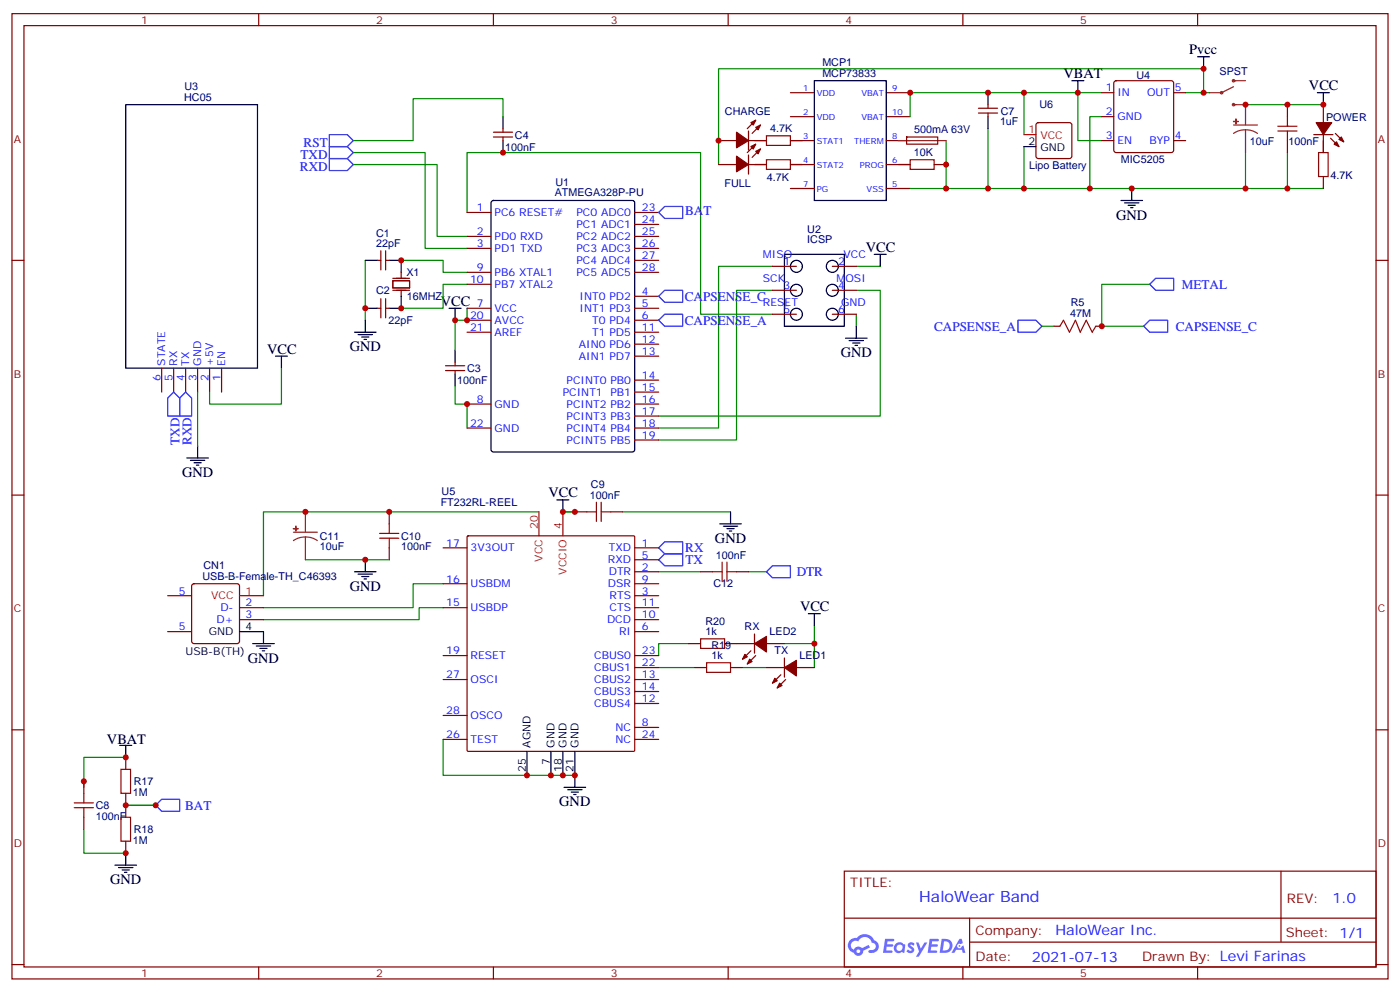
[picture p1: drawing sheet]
<svg xmlns="http://www.w3.org/2000/svg" width="412mm" height="292mm" viewBox="0 0 412 292" stroke-linecap="round" stroke-linejoin="round" font-family="sans-serif">
<g fill="none" stroke="#870000" stroke-width=".35">
<path d="M3.5 4h405.4v284.4h-405.4zM7.1 7.5h398.2v277.3h-398.2zM76.2 4v3.5M145.3 4v3.5M214.5 4v3.5M283.6 4v3.5M352.8 4v3.5M3.5 76.7h3.6M405.3 76.7h3.6M3.5 145.8h3.6M405.3 145.8h3.6M3.5 215h3.6"/>
<path d="M405.3 215h3.6M248.7 256.6h156.6v28.2h-156.6zM377.3 256.6v20.9M248.7 270.5h156.5M285.6 277.5h119.6M285.6 270.5v14.1M3.5 284.1h3.6M76.2 284.8v3.6M145.3 284.8v3.6M214.5 284.8v3.6M283.6 284.8v3.6M352.8 284.8v3.6"/>
<path d="M405.3 284.1h3.6"/>
</g>
<g fill="#5487ff">
<path d="M267.7 277.8a1.22 1.22 0 0 1 1.7 .3l-.4 .5a.47 .47 0 0 0-.3-.4 .47 .47 0 0 0-.5 .2l.1 .2a1.14 1.14 0 0 1 .8 1.8 1.14 1.14 0 0 1-1.9 0l-.2-.2 .5-.5 .7 .4a.29 .29 0 0 0 .3-.3 .29 .29 0 0 0-.2-.3 1.04 1.04 0 0 1-.6-1.7z"/>
<path d="M260.7 276.5h2.4l.3 .2-.2 .5-1.8 .1-.1 .8h1.5l.3 .4-.3 .4h-1.6l-.2 1.1h1.7l.2 .3-.2 .3-2.6 .1z"/>
<path d="M273.8 276.5h2.4l.3 .2-.1 .5-1.8 .1-.2 .8h1.6l.3 .4-.4 .4h-1.6l-.1 1.1h1.7l.2 .3-.2 .3-2.6 .1z"/>
<path d="M282.6 276.5h.7l.3 1.3-.6 .3a.69 .69 0 0 0-1 .3 .69 .69 0 0 0 .4 1 .69 .69 0 0 0 .9-.7l.5-.2 .6 2.2h-.8l-.2-.9h-1.8l-.5 .9h-.8z"/>
<path d="M269.8 277.6h.8l.6 1.8 1.1-1.8h.9l-2.6 4.2h-.8l.9-1.5z"/>
<path d="M277.4 276.5l-.6 4.2h1.3a2.11 2.11 0 0 0 2.5-2.1 2.11 2.11 0 0 0-2.5-2.1zM278.1 277.3a1.39 1.39 0 0 1 1.7 1.4 1.39 1.39 0 0 1-1.8 1.3h-.3z"/>
<path d="M263.7 278.2a1.54 1.54 0 0 0-.1 2.1 1.54 1.54 0 0 0 2.2 .1l.6 .3 .3-2.3-.2-.3h-.4a1.49 1.49 0 0 0-2.4 .1zM264 279.2a.94 .94 0 0 1 1.8 0 .94 .94 0 0 1-1.8 0z"/>
<path d="M250.4 276.9a2.18 2.18 0 0 0 1.1 3.7 1.44 1.44 0 0 0 1.6 .9 1.44 1.44 0 0 0 1.2-1.4l2-1-.5-.8-1.9 1a1.47 1.47 0 0 0-2.4 .4 1.39 1.39 0 0 1-.7-1.9 1.39 1.39 0 0 1 2-.5 2.12 2.12 0 0 1 2.2-1.3 2.12 2.12 0 0 1 1.9 1.7 1.14 1.14 0 0 1 1.1 1.4 1.14 1.14 0 0 1-1.7 .7 .43 .43 0 0 0-.5 .4 .43 .43 0 0 0 .4 .5 1.98 1.98 0 0 0 2.5-1.2 1.98 1.98 0 0 0-1.2-2.6 3.1 3.1 0 0 0-5.3-.6l-.9 .1zM252.3 280.2a.55 .55 0 0 1 1.1 0 .55 .55 0 0 1-1.1 0z"/>
<circle cx="282.6" cy="278.6" r=".26"/>
</g>
<g fill="none" stroke="#008700" stroke-width=".35">
<path d="M148.2 34.4v-5.3h-26.5v12.3h-17.6M268.1 34.4v-7.1h33.5v12.4M291 37.9v17.6M301.6 27.3h23M317.5 27.3v14.1h7.1M324.6 34.4h-3.6v21.1h-19.4M349.2 27.3h7.1M354.5 27.3v-7.1h-142.8v28.3M366.9 30.8h22.9M104.1 44.9h21.1v28.3h12.4M104.1 48.5h24.7v21.1h8.8M278.7 41.4v14.1"/>
<path d="M301.6 43.2v12.3h-33.5M321 55.5h68.8M366.9 44.9v10.6M379.2 44.9v10.6M107.6 76.7v17.6M118.2 76.7h12.3v3.5h7.1M137.6 62.6v-17.7h68.8v47.7h21.1M227.5 78.5h-15.8v47.6h-17.7M252.2 78.5h7.1M137.6 83.7h-7.1v7.1h-12.3M137.6 90.8v3.5h-3.5v8.9M227.5 85.5h-10.5v44.1h-23"/>
<path d="M252.2 85.5h7.1v37.1h-65.3M252.2 92.6v3.5M306.9 96.1h3.5M338.7 83.7h-14.1v12.4h12.3M58.2 115.5v15.9M82.9 108.4v10.6h-21.2v-3.5M134.1 113.7v5.3h3.5v7.1M158.7 150.8h-81.1v24.7M165.8 150.8h3.5M183.4 150.8h31.8M90 164.9h24.7M130.5 179h-7v3.5h-45.9"/>
<path d="M130.5 171.9h-8.8v7.1h-44.1M194 168.4h12.4M220.5 168.4h5.3M194 196.6h10.6M202.8 189.6h-8.8v3.5M218.7 196.6h7.1M231.1 189.6h8.8M239.9 184.3v12.3M130.5 217.8v10.6h38.8M37 223.1h-12.3v8.8M37 237.2h8.9M24.7 244.3v7h12.3"/>
</g>
<g fill="none" stroke="#870000" stroke-width=".35">
<path d="M145.3 38.9h5.7M148.2 37.9v1M220.5 38.6v5.6M222.6 35.4l-2.5 2.5M224 36.8l-2.5 2.5M232.8 27.3h7.1M232.8 34.4h7.1M261.1 27.3h7M261.1 34.4h7M288.2 33.3h5.7M288.2 31.9h5.7M291 30.8v1.1"/>
<path d="M291 33.3v1.1M305.4 36.3l.5-.2h9.1l.5 .2 .2 .5v9.2l-.2 .5-.5 .2h-9.1l-.5-.2-.2-.5v-9.2zM324.6 27.3h3.5M324.6 34.4h3.5M328.3 24l.5-.2h16.2l.5 .2 .2 .5v19.7l-.2 .5-.5 .2h-16.2l-.5-.2-.2-.5v-19.7zM345.7 27.3h3.5M379.2 30.8v3.6M387 39.7h5.6M389.8 30.8v5.3M389.8 39.7v5.2M393.3 39.3l2.5 2.5M145.3 40.4h5.7"/>
<path d="M148.2 40.4v1M211.7 48.5h5.3M211.7 41.4h5.3M220.5 48.5h5.3M220.5 41.4h5.3M220.5 45.6v5.7M222.6 42.5l-2.5 2.4M224 43.9l-2.5 2.5M232.8 48.5h7.1M232.8 41.4h7.1M232.8 55.5h7.1M261.1 48.5h7"/>
<path d="M261.1 41.4h7M261.1 55.5h7M267.1 40.4h9.1v2l-9.1 .1zM275.2 48.5h3.5M324.6 41.4h3.5M345.7 41.4h3.5M379.2 41.4v3.5M389.8 52v3.5M391.9 40.7l2.5 2.5M111.1 76.7h1.1M112.2 73.9v5.6M113.6 73.9v5.6"/>
<path d="M113.6 76.7h1.1M137.6 62.6h7M137.6 69.6h7M137.6 73.2h7M187 76.7h7M187 62.6h7M187 69.6h7M187 73.2h7M187 66.1h7M227.5 78.5h7.1M245.2 78.5h7M111.1 90.8h1.1"/>
<path d="M112.2 88v5.6M113.6 88v5.6M113.6 90.8h1.1M115.7 82.7h4.9v2.1h-4.9zM115.7 82h4.9M115.7 85.5h4.9M118.2 80.2v1.8M118.2 85.5v1.8M137.6 90.8h7M137.6 94.3h7M137.6 80.2h7M137.6 83.7h7"/>
<path d="M137.6 97.9h7M187 90.8h7M187 87.3h7M187 94.3h7M187 80.2h7M187 97.9h7M227.5 85.5h7.1M227.5 92.6h7.1M245.2 85.5h7M245.2 92.6h7M310.4 96.1h1.8M322.8 96.1h1.8"/>
<path d="M47.6 108.4v7.1M51.2 108.4v7.1M54.7 108.4v7.1M58.2 108.4v7.1M61.7 108.4v7.1M65.3 108.4v7.1M131.2 109.1h5.7M131.2 107.7h5.7M134.1 106.7v1M134.1 109.1v1.1M137.6 119h7M187 119h7"/>
<path d="M187 101.4h7M187 104.9h7M187 112h7M187 115.5h7M137.6 126.1h7M187 122.6h7M187 126.1h7M187 129.6h7M114.7 150.8v3.5M137.6 158l.3-.2h48.7l.3 .2 .1 63-.2 .3h-48.9l-.3-.2zM169.3 150.8h3.6M179.9 150.8h3.5"/>
<path d="M49.4 175.5h7M56.7 172.2l.4-.3h12.7l.5 .3 .3 .4v16.3l-.3 .5-.5 .2h-12.7l-.4-.3-.3-.4v-16.3zM70.6 179h7M114.7 161.4v3.5M130.5 171.9h7.1M130.5 179h7.1M130.5 161.4h7.1M187 168.4h7M187 164.9h7M187 171.9h7M187 179h7M187 161.4h7"/>
<path d="M187 175.5h7M206.4 168.4h3.5M217 168.4h3.5M49.4 186.1h7M70.6 182.5h7M130.5 193.1h7.1M187 196.6h7M187 186.1h7M187 182.5h7M187 193.1h7M202.8 189.6h3.6M204.6 196.6h3.5"/>
<path d="M213.4 189.6h8.8M215.2 196.6h3.5M221.2 191.7l-2.5 2.5M222.2 186.8v5.6M222.6 193.1l-2.5 2.5M225.8 189.6h5.3M225.8 196.6h5.3M230 198.8l-2.5 2.4M231.1 193.8v5.7M234.6 196.6h5.3M130.5 217.8h7.1M130.5 200.2h7.1"/>
<path d="M130.5 210.7h7.1M187 217.8h7M187 214.3h7M187 207.2h7M187 200.2h7M187 203.7h7M231.4 200.2l-2.4 2.4M24.7 230.2v3.5M37 223.1v3.5M37 233.7v7M24.7 240.7v3.6M37 247.8v3.5"/>
</g>
<g fill="none" stroke="#000" stroke-width=".35">
<path d="M352.8 16.7h3.5M354.5 16.7v3.5M37 30.8h38.8v77.6h-38.8zM148.2 34.4v3.5M239.9 23.8h21.2v35.3h-21.2zM291 27.3v3.5M291 34.4v3.5M315.7 23.8h3.6M317.5 23.8v3.5M388.1 27.3h3.5M389.8 27.3v3.5M144.9 59.3l.4-.2h41l.6 .4 .1 72.9-.5 .7h-41.2l-.6-.4-.1-72.9z"/>
<path d="M148.2 41.4v3.5M301.6 43.2h3.6M330.2 59.1h6.3M331.3 59.8h4.2M333.4 55.5v3.6M107.6 76.7h3.5M114.7 76.7h3.5v3.5M231.1 74.9h17.6v21.2h-17.6zM257.5 74.9h3.6M259.3 74.9v3.6M332.3 60.5h2.1M333 61.2h.7"/>
<path d="M104.4 97.9h6.4M105.5 98.6h4.2M106.5 99.3h2.2M107.2 100h.7M107.6 90.8h3.5M107.6 94.3v3.6M118.2 87.3v3.5h-3.5M132.3 90.8h3.5M134.1 90.8v3.5M249.1 99.6h6.3M252.2 96.1v3.5M81.1 104.9h3.6"/>
<path d="M82.9 104.9v3.5M134.1 103.2v3.5M134.1 110.2v3.5M250.1 100.3h4.3M251.2 101h2.1M251.9 101.7h.7M55 134.9h6.4M56.1 135.6h4.2M57.1 136.3h2.2M57.9 137h.7M58.2 131.4v3.5M164 147.2h3.6"/>
<path d="M165.8 147.2v3.6M212 154.3h6.4M213.1 155h4.2M214.1 155.7h2.2M214.8 156.4h.7M215.2 150.8v3.5M104.4 168.4h6.4M105.5 169.1h4.2M106.5 169.8h2.2M107.2 170.5h.7M107.6 164.9v3.5M70.6 186.1h7v3.5"/>
<path d="M74.4 189.6h6.4M75.5 190.3h4.2M76.6 191h2.1M77.3 191.7h.7M238.1 180.8h3.6M239.9 180.8v3.5M35.3 219.6h3.5M37 219.6v3.5M155.2 221.3v7.1M162.3 221.3v7.1M165.8 221.3v7.1M166.2 231.9h6.3"/>
<path d="M167.2 232.6h4.2M168.3 233.3h2.1M169 234h.7M169.3 221.3v10.6M33.9 254.8h6.3M34.9 255.6h4.3M36 256.3h2.1M36.7 257h.7M37 251.3v3.5"/>
<circle cx="234.6" cy="78.5" r="1.76"/>
<circle cx="245.2" cy="78.5" r="1.76"/>
<circle cx="234.6" cy="85.5" r="1.76"/>
<circle cx="234.6" cy="92.6" r="1.76"/>
<circle cx="245.2" cy="92.6" r="1.76"/>
<circle cx="245.2" cy="85.5" r="1.76"/>
</g>
<g fill="none" stroke="#a10000" stroke-width=".35">
<path d="M376.4 38.6h5.7M376.4 37.2h5.7M379.2 34.4v2.8M379.2 38.6v2.8M225.8 47.1h7v2.8h-7zM225.8 40h7v2.8h-7zM268.1 47.1h7.1v2.8h-7.1zM388.4 44.9h2.8v7.1h-2.8zM312.2 96.1l1.1-1.8 1.7 3.6 1.8-3.6 1.4 3.6 1.8-3.6 1.7 3.6 1.1-1.8M111.8 158.5h5.7M111.8 157.1h5.7M114.7 154.3v2.8"/>
<path d="M114.7 158.5v2.9M172.9 150.8h2.8M175.7 148v5.6M177.1 148v5.6M177.1 150.8h2.8M209.9 168.4h2.8M212.7 165.6v5.6M214.1 165.6v5.6M214.1 168.4h2.9M206.4 188.2h7v2.8h-7zM208.1 195.2h7.1v2.8h-7.1zM21.9 237.9h5.6"/>
<path d="M21.9 236.5h5.6M24.7 233.7v2.8M24.7 237.9v2.8M35.6 226.6h2.9v7.1h-2.9zM35.6 240.7h2.9v7.1h-2.9z"/>
</g>
<g fill="#870000" stroke="#870000" stroke-width=".35">
<path d="M219.4 192.8l.7 .7-1.4 .7z"/>
<path d="M220.8 194.2l.7 .7-1.4 .7z"/>
<path d="M222.2 189.6l3.6-2.1v4.6z"/>
<path d="M228.2 199.8l.8 .7-1.5 .7z"/>
<path d="M229.7 201.2l.7 .7-1.4 .7z"/>
<path d="M231.1 196.6l3.5-2.1v4.6z"/>
<path d="M393 42.5l.7-.7 .7 1.4z"/>
<path d="M394.4 41.1l.7-.7 .7 1.4z"/>
<path d="M387.7 36.1h4.6l-2.5 3.6z"/>
<path d="M222.6 44.6l1.4-.7-.7 1.4z"/>
<path d="M221.2 43.2l1.4-.7-.7 1.4z"/>
<path d="M217 46l3.5 2.5-3.5 2.1z"/>
<path d="M222.6 37.5l1.4-.7-.7 1.4z"/>
<path d="M221.2 36.1l1.4-.7-.7 1.4z"/>
<path d="M217 38.9l3.5 2.5-3.5 2.1z"/>
</g>
<g fill="none" stroke="#8c2424" stroke-width=".35">
<path d="M363.4 30.8h3.5v6M363.4 36.8h7M363.4 25.5l-3.6 1.8h-3.5M363.4 23.8h3.5M366.9 38.2l1.8 .3 1.7 .8M366.9 38.2l-1.9 .3-1.6 .8M366.9 38.2v6.7M264.6 41.4h14.1M86.4 156.8h7.1M90 158.2l1.8 .2 1.7 .8M90 158.2l-1.9 .2-1.7 .8M90 150.8v6"/>
<path d="M90 158.2v6.7"/>
<circle cx="359.8" cy="27.3" r=".35"/>
<circle cx="363.4" cy="23.8" r=".35"/>
<circle cx="363.4" cy="30.8" r=".35"/>
</g>
<g fill="#8c2424" stroke="#8c2424" stroke-width=".35">
<path d="M86.4 155.7l1.4 .1z"/>
<path d="M87.1 155l.1 1.4z"/>
<path d="M363.4 35.8h1.4z"/>
<path d="M364.1 35.1v1.4z"/>
</g>
<g fill="none" stroke="#00f" stroke-width=".35">
<path d="M97 39.7h5.3l1.8 1.7-1.8 1.8h-5.3zM97 43.2h5.3l1.8 1.7-1.8 1.8h-5.3zM97 46.7h5.3l1.8 1.8-1.8 1.7h-5.3zM194 62.6l1.8-1.8h5.3v3.5h-5.3zM194 94.3l1.8-1.7h5.3v3.5h-5.3zM194 87.3l1.8-1.8h5.3v3.5h-5.3zM299.9 94.3h5.3l1.7 1.8-1.7 1.8h-5.3zM338.7 94.3h5.3v3.6h-5.3l-1.8-1.8zM338.7 83.7l1.7-1.7h5.3v3.5h-5.3zM51.2 115.5l1.7 1.8v5.3h-3.5v-5.3zM54.7 115.5l1.7 1.8v5.3h-3.5v-5.3zM194 164.9l1.8-1.8h5.3v3.6h-5.3z"/>
<path d="M194 161.4l1.8-1.8h5.3v3.5h-5.3zM227.5 166.7h5.3v3.5h-5.3l-1.7-1.8zM45.9 237.2l1.7-1.8h5.3v3.6h-5.3z"/>
</g>
<path d="M301.6 39.7h3.6M158.7 150.8v7M165.8 150.8v7M70.6 175.5h7" fill="none" stroke="#f00" stroke-width=".35"/>
<g fill="#c00">
<circle cx="148.2" cy="44.9" r=".88"/>
<circle cx="134.1" cy="94.3" r=".88"/>
<circle cx="137.6" cy="119" r=".88"/>
<circle cx="137.6" cy="94.3" r=".88"/>
<circle cx="107.6" cy="90.8" r=".88"/>
<circle cx="118.2" cy="90.8" r=".88"/>
<circle cx="118.2" cy="76.7" r=".88"/>
<circle cx="114.7" cy="150.8" r=".88"/>
<circle cx="90" cy="150.8" r=".88"/>
<circle cx="165.8" cy="150.8" r=".88"/>
<circle cx="37" cy="223.1" r=".88"/>
<circle cx="24.7" cy="230.2" r=".88"/>
<circle cx="45.9" cy="237.2" r=".88"/>
<circle cx="37" cy="237.2" r=".88"/>
<circle cx="37" cy="251.3" r=".88"/>
<circle cx="169.3" cy="150.8" r=".88"/>
<circle cx="107.6" cy="164.9" r=".88"/>
<circle cx="169.3" cy="228.4" r=".88"/>
<circle cx="162.3" cy="228.4" r=".88"/>
<circle cx="165.8" cy="228.4" r=".88"/>
<circle cx="155.2" cy="228.4" r=".88"/>
<circle cx="239.9" cy="189.6" r=".88"/>
<circle cx="354.5" cy="20.2" r=".88"/>
<circle cx="333.4" cy="55.5" r=".88"/>
<circle cx="366.9" cy="55.5" r=".88"/>
<circle cx="321" cy="55.5" r=".88"/>
<circle cx="354.5" cy="27.3" r=".88"/>
<circle cx="317.5" cy="27.3" r=".88"/>
<circle cx="278.7" cy="55.5" r=".88"/>
<circle cx="278.7" cy="48.5" r=".88"/>
<circle cx="291" cy="27.3" r=".88"/>
<circle cx="291" cy="55.5" r=".88"/>
<circle cx="301.6" cy="27.3" r=".88"/>
<circle cx="301.6" cy="55.5" r=".88"/>
<circle cx="379.2" cy="30.8" r=".88"/>
<circle cx="366.9" cy="30.8" r=".88"/>
<circle cx="379.2" cy="55.5" r=".88"/>
<circle cx="211.7" cy="41.4" r=".88"/>
<circle cx="389.8" cy="30.8" r=".88"/>
<circle cx="268.1" cy="27.3" r=".88"/>
<circle cx="324.6" cy="96.1" r=".88"/>
</g>
<text font-size="4.6" fill="#00f" x="270.8" y="265.6">HaloWear Band</text>
<g font-size="4.2">
<text x="350.3" y="16">Pvcc</text>
<text x="313.3" y="23.1">VBAT</text>
<text x="385.6" y="26.6">VCC</text>
<text x="328.8" y="64.7">GND</text>
<text x="255.1" y="74.2">VCC</text>
<text x="129.8" y="90.1">VCC</text>
<text x="78.7" y="104.2">VCC</text>
<text x="103" y="103.5">GND</text>
<text x="247.6" y="105.3">GND</text>
<text x="53.6" y="140.5">GND</text>
<text x="161.6" y="146.5">VCC</text>
<text x="210.6" y="159.9">GND</text>
<text x="103" y="174.1">GND</text>
<text x="235.7" y="180.1">VCC</text>
<text x="73" y="195.2">GND</text>
<text x="31.5" y="219.2">VBAT</text>
<text x="164.7" y="237.6">GND</text>
<text x="32.5" y="260.5">GND</text>
</g>
<g font-size="4.2" fill="#00f">
<text x="392.5" y="265.9">1.0</text>
<text x="310.9" y="275.4">HaloWear Inc.</text>
<text x="304" y="283.2">2021-07-13</text>
</g>
<g font-size="3.9" fill="#00f">
<text x="88.5" y="46.7">TXD</text>
<text x="89.4" y="43.2">RST</text>
<text x="88.3" y="50.2">RXD</text>
<text x="201.8" y="63.4">BAT</text>
<text x="201.7" y="88.6">CAPSENSE_C</text>
<text x="348.1" y="85">METAL</text>
<text x="201.7" y="95.6">CAPSENSE_A</text>
<text x="275.1" y="97.4">CAPSENSE_A</text>
<text x="346.4" y="97.4">CAPSENSE_C</text>
<text x="52.9" y="131" transform="rotate(-90 52.9 131)">TXD</text>
<text x="56.4" y="131" transform="rotate(-90 56.4 131)">RXD</text>
<text x="201.9" y="162.6">RX</text>
<text x="202" y="166.1">TX</text>
<text x="234.7" y="169.7">DTR</text>
<text x="54.5" y="238.5">BAT</text>
</g>
<g font-size="3.9" fill="#800">
<text x="250.5" y="261.2">TITLE:</text>
<text x="379.1" y="265.9">REV:</text>
<text x="287.4" y="275.4">Company:</text>
<text x="378.7" y="276">Sheet: 1/1</text>
<text x="287.4" y="283.1">Date:</text>
<text x="336.4" y="283.2">Drawn By: Levi Farinas</text>
</g>
<g font-size="3.2" fill="#800">
<text x="41.6" y="7">1</text>
<text x="110.8" y="7">2</text>
<text x="179.9" y="7">3</text>
<text x="249.1" y="7">4</text>
<text x="318.2" y="7">5</text>
<text x="4.1" y="42.1">A</text>
<text x="405.9" y="42.1">A</text>
<text x="4.1" y="111.3">B</text>
<text x="405.9" y="111.3">B</text>
<text x="4.1" y="180.4">C</text>
<text x="405.9" y="180.4">C</text>
<text x="4.1" y="249.6">D</text>
<text x="405.9" y="249.6">D</text>
<text x="41.6" y="287.8">1</text>
<text x="110.8" y="287.8">2</text>
<text x="179.9" y="287.8">3</text>
<text x="249.1" y="287.8">4</text>
<text x="318.2" y="287.8">5</text>
</g>
<g font-size="3.2" fill="#000080">
<text x="242.2" y="22.7">MCP73833</text>
<text x="242.2" y="19.6">MCP1</text>
<text x="334.8" y="23.2">U4</text>
<text x="359.2" y="22">SPST</text>
<text x="54.2" y="29.8">HC05</text>
<text x="54.3" y="26.6">U3</text>
<text x="213.5" y="33.8">CHARGE</text>
<text x="294.8" y="33.8">C7</text>
<text x="306.2" y="31.8">U6</text>
<text x="390.6" y="35.5">POWER</text>
<text x="151.7" y="40.8">C4</text>
<text x="226.8" y="38.9">4.7K</text>
<text x="269.3" y="39.3">500mA 63V</text>
<text x="294.6" y="36.9">1uF</text>
<text x="148.8" y="44.4">100nF</text>
<text x="269.2" y="46">10K</text>
<text x="330.2" y="47.9">MIC5205</text>
<text x="368.2" y="42.6">10uF</text>
<text x="379.6" y="42.6">100nF</text>
<text x="225.9" y="53.2">4.7K</text>
<text x="303.2" y="49.6">Lipo Battery</text>
<text x="391.9" y="52.8">4.7K</text>
<text x="163.4" y="57.9">ATMEGA328P-PU</text>
<text x="163.6" y="54.6">U1</text>
<text x="213.4" y="54.9">FULL</text>
<text x="110.8" y="69.7">C1</text>
<text x="237.8" y="71.7">ICSP</text>
<text x="237.8" y="68.5">U2</text>
<text x="110.8" y="72.8">22pF</text>
<text x="119.7" y="81.4">X1</text>
<text x="110.8" y="86.7">C2</text>
<text x="119.8" y="88.5">16MHZ</text>
<text x="114.4" y="95.5">22pF</text>
<text x="315.2" y="93.3">47M</text>
<text x="315.4" y="90">R5</text>
<text x="134.7" y="113.2">100nF</text>
<text x="137.6" y="109.6">C3</text>
<text x="174.1" y="143.6">C9</text>
<text x="129.8" y="149">FT232RL-REEL</text>
<text x="130.1" y="145.7">U5</text>
<text x="173.8" y="146.9">100nF</text>
<text x="94.2" y="159">C11</text>
<text x="118.2" y="159">C10</text>
<text x="59.9" y="167.5">CN1</text>
<text x="94.2" y="162.2">10uF</text>
<text x="118.2" y="162.2">100nF</text>
<text x="210.8" y="164.5">100nF</text>
<text x="59.7" y="170.8">USB-B-Female-TH_C46393</text>
<text x="210.1" y="173">C12</text>
<text x="207.8" y="184">R20</text>
<text x="219.4" y="185.7">RX</text>
<text x="207.8" y="187.1">1k</text>
<text x="209.6" y="191">R19</text>
<text x="226.7" y="187.2">LED2</text>
<text x="209.6" y="194.2">1k</text>
<text x="228.2" y="192.8">TX</text>
<text x="235.5" y="194.2">LED1</text>
<text x="39.4" y="231.3">R17</text>
<text x="28.2" y="238.4">C8</text>
<text x="39.2" y="234.5">1M</text>
<text x="28.2" y="241.5">100nF</text>
<text x="39.4" y="245.4">R18</text>
<text x="39.2" y="248.6">1M</text>
</g>
<g font-size="3.2" fill="#00f">
<text x="325.7" y="27">1</text>
<text x="329.1" y="28.4">IN</text>
<text x="337.9" y="28.4">OUT</text>
<text x="346.1" y="27">5</text>
<text x="325.7" y="34">2</text>
<text x="329.1" y="35.4">GND</text>
<text x="325.7" y="41.1">3</text>
<text x="346.1" y="41.1">4</text>
<text x="329.1" y="42.5">EN</text>
<text x="338.6" y="42.5">BYP</text>
<text x="140.5" y="62.2">1</text>
<text x="145.7" y="63.6">PC6 RESET#</text>
<text x="169.8" y="63.6">PC0 ADC0</text>
<text x="189.1" y="62.2">23</text>
<text x="189.1" y="65.8">24</text>
<text x="140.5" y="69.3">2</text>
<text x="145.7" y="70.7">PD0 RXD</text>
<text x="169.8" y="67.2">PC1 ADC1</text>
<text x="169.8" y="70.7">PC2 ADC2</text>
<text x="189.1" y="69.3">25</text>
<text x="140.5" y="72.8">3</text>
<text x="145.7" y="74.2">PD1 TXD</text>
<text x="169.8" y="74.2">PC3 ADC3</text>
<text x="169.8" y="77.8">PC4 ADC4</text>
<text x="189.1" y="72.8">26</text>
<text x="189.1" y="76.3">27</text>
<text x="224.7" y="76">MISO</text>
<text x="248.5" y="76">VCC</text>
<text x="138.5" y="83.4">10</text>
<text x="140.5" y="79.9">9</text>
<text x="145.7" y="81.3">PB6 XTAL1</text>
<text x="169.8" y="81.3">PC5 ADC5</text>
<text x="189.1" y="79.9">28</text>
<text x="224.7" y="83">SCK</text>
<text x="230.8" y="78.1">1</text>
<text x="246.4" y="83">MOSI</text>
<text x="246.9" y="78.1">2</text>
<text x="145.7" y="84.8">PB7 XTAL2</text>
<text x="170.7" y="88.3">INT0 PD2</text>
<text x="189.1" y="86.9">4</text>
<text x="230.8" y="85.2">3</text>
<text x="246.9" y="85.2">4</text>
<text x="138.5" y="94">20</text>
<text x="140.5" y="90.5">7</text>
<text x="145.7" y="91.9">VCC</text>
<text x="145.7" y="95.4">AVCC</text>
<text x="170.7" y="91.9">INT1 PD3</text>
<text x="174.5" y="95.4">T0 PD4</text>
<text x="189.1" y="90.5">5</text>
<text x="189.1" y="94">6</text>
<text x="224.7" y="90.1">RESET</text>
<text x="230.8" y="92.2">5</text>
<text x="246.9" y="92.2">6</text>
<text x="247.8" y="90.1">GND</text>
<text x="138.5" y="97.5">21</text>
<text x="145.7" y="98.9">AREF</text>
<text x="174.5" y="98.9">T1 PD5</text>
<text x="189.1" y="97.5">11</text>
<text x="189.1" y="101">12</text>
<text x="48.7" y="107.7" transform="rotate(-90 48.7 107.7)">STATE</text>
<text x="52.2" y="107.7" transform="rotate(-90 52.2 107.7)">RX</text>
<text x="55.7" y="107.7" transform="rotate(-90 55.7 107.7)">TX</text>
<text x="59.3" y="107.7" transform="rotate(-90 59.3 107.7)">GND</text>
<text x="62.8" y="107.7" transform="rotate(-90 62.8 107.7)">+5V</text>
<text x="66.3" y="107.7" transform="rotate(-90 66.3 107.7)">EN</text>
<text x="170.5" y="102.4">AIN0 PD6</text>
<text x="170.5" y="106">AIN1 PD7</text>
<text x="189.1" y="104.6">13</text>
<text x="47.3" y="112.2" transform="rotate(-90 47.3 112.2)">6</text>
<text x="50.8" y="112.2" transform="rotate(-90 50.8 112.2)">5</text>
<text x="54.3" y="112.2" transform="rotate(-90 54.3 112.2)">4</text>
<text x="57.9" y="112.2" transform="rotate(-90 57.9 112.2)">3</text>
<text x="61.4" y="112.2" transform="rotate(-90 61.4 112.2)">2</text>
<text x="64.9" y="112.2" transform="rotate(-90 64.9 112.2)">1</text>
<text x="166.9" y="113">PCINT0 PB0</text>
<text x="189.1" y="111.6">14</text>
<text x="140.5" y="118.7">8</text>
<text x="165.8" y="116.6">PCINT1</text>
<text x="179.8" y="116.6">PB1</text>
<text x="189.1" y="115.1">15</text>
<text x="189.1" y="118.7">16</text>
<text x="138.5" y="125.7">22</text>
<text x="145.7" y="120.1">GND</text>
<text x="166.9" y="120.1">PCINT2 PB2</text>
<text x="166.9" y="123.6">PCINT3 PB3</text>
<text x="189.1" y="122.2">17</text>
<text x="189.1" y="125.7">18</text>
<text x="145.7" y="127.1">GND</text>
<text x="166.9" y="127.1">PCINT4 PB4</text>
<text x="166.9" y="130.7">PCINT5 PB5</text>
<text x="189.1" y="129.3">19</text>
<text x="131.4" y="161">17</text>
<text x="189.1" y="161">1</text>
<text x="138.6" y="162.4">3V3OUT</text>
<text x="179.1" y="165.9">RXD</text>
<text x="179.3" y="162.4">TXD</text>
<text x="189.1" y="164.5">5</text>
<text x="131.4" y="171.6">16</text>
<text x="138.6" y="173">USBDM</text>
<text x="179.1" y="173">DSR</text>
<text x="179.3" y="169.5">DTR</text>
<text x="189.1" y="171.6">9</text>
<text x="189.1" y="168.1">2</text>
<text x="52.7" y="175.1">5</text>
<text x="72.3" y="178.6">2</text>
<text x="131.4" y="178.6">15</text>
<text x="179.6" y="176.5">RTS</text>
<text x="189.1" y="178.6">11</text>
<text x="189.1" y="175.1">3</text>
<text x="52.7" y="185.7">5</text>
<text x="63.8" y="183.6">D+</text>
<text x="64.9" y="180.1">D-</text>
<text x="72.3" y="182.2">3</text>
<text x="138.6" y="180.1">USBDP</text>
<text x="178.8" y="183.6">DCD</text>
<text x="179.6" y="180.1">CTS</text>
<text x="189.1" y="185.7">6</text>
<text x="189.1" y="182.2">10</text>
<text x="182.4" y="187.1">RI</text>
<text x="131.4" y="192.8">19</text>
<text x="138.6" y="194.2">RESET</text>
<text x="175" y="197.7">CBUS1</text>
<text x="175" y="194.2">CBUS0</text>
<text x="189.1" y="196.3">22</text>
<text x="189.1" y="192.8">23</text>
<text x="131.4" y="199.8">27</text>
<text x="138.6" y="201.2">OSCI</text>
<text x="175" y="201.2">CBUS2</text>
<text x="189.1" y="199.8">13</text>
<text x="189.1" y="203.3">14</text>
<text x="175" y="208.3">CBUS4</text>
<text x="175" y="204.8">CBUS3</text>
<text x="189.1" y="206.9">12</text>
<text x="131.4" y="210.4">28</text>
<text x="138.6" y="211.8">OSCO</text>
<text x="181.3" y="215.3">NC</text>
<text x="189.1" y="213.9">8</text>
<text x="131.4" y="217.5">26</text>
<text x="138.6" y="218.9">TEST</text>
<text x="181.3" y="218.9">NC</text>
<text x="189.1" y="217.5">24</text>
</g>
<g font-size="3.2" fill="#f00">
<text x="303" y="39.3">1</text>
<text x="306.5" y="41.1">VCC</text>
<text x="158.4" y="155.7" transform="rotate(-90 158.4 155.7)">20</text>
<text x="165.5" y="155.7" transform="rotate(-90 165.5 155.7)">4</text>
<text x="159.8" y="165.5" transform="rotate(-90 159.8 165.5)">VCC</text>
<text x="166.9" y="169.3" transform="rotate(-90 166.9 169.3)">VCCIO</text>
<text x="62.2" y="176.5">VCC</text>
<text x="72.3" y="175.1">1</text>
</g>
<g font-size="3.2">
<text x="303" y="42.8">2</text>
<text x="306.5" y="44.6">GND</text>
<text x="72.3" y="185.7">4</text>
<text x="61.5" y="187.1">GND</text>
<text x="54.7" y="192.9">USB-B(TH)</text>
<text x="156.3" y="220.3" transform="rotate(-90 156.3 220.3)">AGND</text>
<text x="163.3" y="220.3" transform="rotate(-90 163.3 220.3)">GND</text>
<text x="166.9" y="220.3" transform="rotate(-90 166.9 220.3)">GND</text>
<text x="170.4" y="220.3" transform="rotate(-90 170.4 220.3)">GND</text>
<text x="154.9" y="227.5" transform="rotate(-90 154.9 227.5)">25</text>
<text x="161.9" y="225.5" transform="rotate(-90 161.9 225.5)">7</text>
<text x="165.5" y="227.5" transform="rotate(-90 165.5 227.5)">18</text>
<text x="169" y="227.5" transform="rotate(-90 169 227.5)">21</text>
</g>
<g font-size="2.5" fill="#00f">
<text x="236.6" y="27">1</text>
<text x="240.6" y="28.4">VDD</text>
<text x="253.8" y="28.4">VBAT</text>
<text x="262.8" y="27">9</text>
<text x="236.6" y="34">2</text>
<text x="240.6" y="35.4">VDD</text>
<text x="253.8" y="35.4">VBAT</text>
<text x="262.8" y="34">10</text>
<text x="236.6" y="41.1">3</text>
<text x="262.8" y="41.1">8</text>
<text x="240.6" y="42.5">STAT1</text>
<text x="251.6" y="42.5">THERM</text>
<text x="236.6" y="48.1">4</text>
<text x="240.6" y="49.5">STAT2</text>
<text x="253.3" y="49.5">PROG</text>
<text x="262.8" y="48.1">6</text>
<text x="236.6" y="55.2">7</text>
<text x="240.6" y="56.6">PG</text>
<text x="255.3" y="56.6">VSS</text>
<text x="262.8" y="55.2">5</text>
</g>
</svg>
